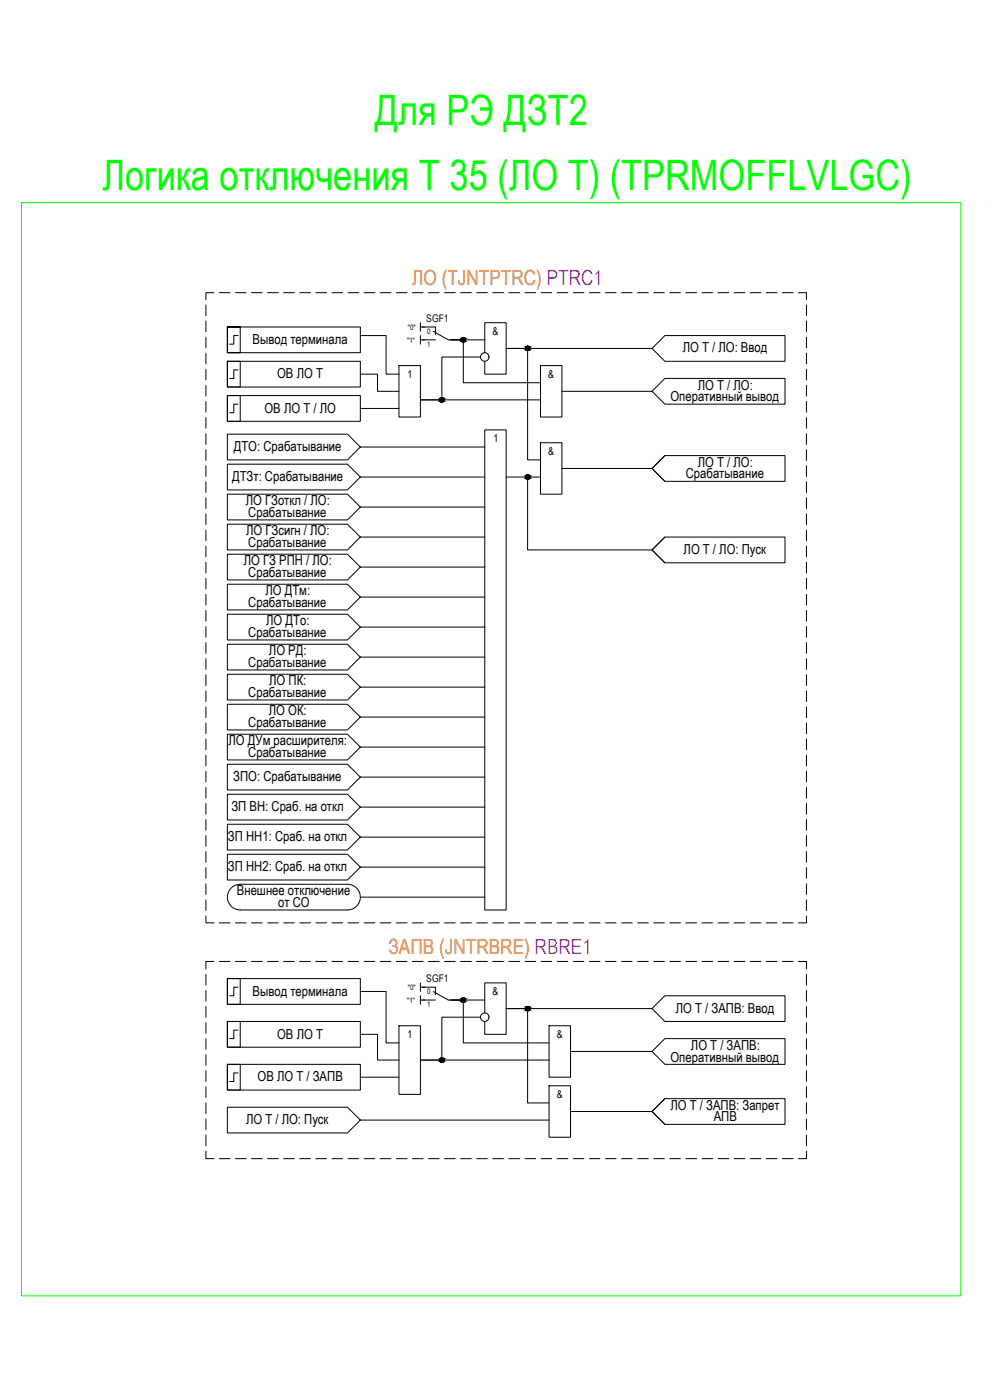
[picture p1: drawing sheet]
<svg xmlns="http://www.w3.org/2000/svg" width="841mm" height="1189mm" viewBox="0 0 841 1189" stroke-linecap="round" stroke-linejoin="round" font-family="sans-serif">
<!-- layer: 0 -->
<g fill="none" stroke="#000" stroke-width=".85">
<path d="M175 259v9M182 249h-7v5M186 249h9M200 249h9M213 249h10M227 249h9M241 249h9M254 249h9M268 249h9M282 249h9M295 249h9M309 249h9"/>
<path d="M323 249h9M336 249h9M350 249h9M364 249h9M377 249h9M391 249h9M405 249h9M418 249h9M432 249h9M446 249h9M459 249h9M473 249h9"/>
<path d="M486 249h10M500 249h9M514 249h9M527 249h10M541 249h9M555 249h9M568 249h9M582 249h9M596 249h9M609 249h9M623 249h9M637 249h9"/>
<path d="M650 249h9M664 249h9M678 249h6v5M684 259v9M175 273v9M193 278v22h11v-22h-11h113v22h-113zM357 274v7M357 278h3M684 273v9M175 286v9M175 300v9M202 285h-4v7h-3"/>
<path d="M306 285h22v33h11M357 285v7M357 289h3M411 289h-29h11v36h66M411 300v-26h19v44h-19v-11M553 296l11-11h102v22h-102zM553 296h-123h18v95h11M684 286v9M684 300v9M175 314v9M193 307h113v22h-113zM193 307h11v22h-11z"/>
<path d="M202 314h-4v7h-3M306 318h14v14h19M339 310h18v44h-18zM408 303h-33v37h-18h102M459 310h18v44h-18zM684 314v9M175 327v9M193 336h11v22h-11zM193 336h113v22h-113zM477 332h76M553 332l11-11h102v22h-102zM684 327v9"/>
<path d="M175 341v9M175 355v9M202 343h-4v7h-3M306 347h33M684 341v9M684 355v9M175 368v9M193 369h102l11 11-11 11h-102zM306 380h105M411 365h19v408h-19zM459 376h18v44h-18zM684 368v9"/>
<path d="M175 382v9M175 396v9M193 394h102l11 11-11 11h-102zM477 398h76M564 387l-11 11 11 11M564 387h102v22h-102l-11-11zM684 382v9M684 396v9M175 409v9M193 420h102l11 11-11 11h-102zM306 405h105M430 405h29"/>
<path d="M448 405v62h105M684 409v9M175 423v9M175 436v10M306 431h105M684 423v9M684 436v10M175 450v9M193 445h102l11 11-11 11h-102zM306 456h105M564 456l-11 11 11 11M684 450v9"/>
<path d="M175 464v9M175 477v10M193 471h102l11 11-11 10h-102zM553 467l11-11h102v22h-102zM684 464v9M684 477v10M175 491v9M193 496h102l11 11-11 11h-102zM306 482h105M684 491v9M175 505v9M175 518v9"/>
<path d="M306 507h105M684 505v9M684 518v9M175 532v9M193 522h102l11 11-11 10h-102zM306 533h105M684 532v9M175 546v9M175 559v9M193 547h102l11 11-11 11h-102zM306 558h105M684 546v9"/>
<path d="M684 559v9M175 573v9M193 573h102l11 10-11 11h-102zM684 573v9M175 587v9M193 598h102l11 11-11 11h-102zM306 583h105M684 587v9M175 600v9M175 614v9M306 609h105M684 600v9"/>
<path d="M684 614v9M175 628v9M193 623h102l11 11-11 11h-102zM306 634h105M684 628v9M175 641v9M175 655v9M193 649h102l11 11-11 11h-102zM306 660h105M684 641v9M684 655v9M175 669v9"/>
<path d="M193 674h102l11 11-11 11h-102zM684 669v9M175 682v9M175 696v9M193 700h102l11 11-11 11h-102zM306 685h105M684 682v9M684 696v9M175 710v9M306 711h105M684 710v9M175 723v9"/>
<path d="M175 737v9M193 725h102l11 11-11 11h-102zM306 736h105M684 723v9M684 737v9M175 750v10M196 754l4-2 4-1h91a11 11 0 0 1 11 11 11 11 0 0 1-11 11h-91a11 11 0 0 1-10-7 11 11 0 0 1 2-12zM684 750v10M175 778v6h7M175 764v9M306 762h105M684 778v6h-6"/>
<path d="M684 764v9M186 784h9M200 784h9M213 784h10M227 784h9M241 784h9M254 784h9M268 784h9M282 784h9M295 784h9M309 784h9M323 784h9"/>
<path d="M336 784h9M350 784h9M364 784h9M377 784h9M391 784h9M405 784h9M418 784h9M432 784h9M446 784h9M459 784h9M473 784h9M486 784h10"/>
<path d="M500 784h9M514 784h9M527 784h10M541 784h9M555 784h9M568 784h9M582 784h9M596 784h9M609 784h9M623 784h9M637 784h9M650 784h9"/>
<path d="M664 784h9M182 816h-7v7M186 816h9M200 816h9M213 816h10M227 816h9M241 816h9M254 816h9M268 816h9M282 816h9M295 816h9M309 816h9"/>
<path d="M323 816h9M336 816h9M350 816h9M364 816h9M377 816h9M391 816h9M405 816h9M418 816h9M432 816h9M446 816h9M459 816h9M473 816h9"/>
<path d="M486 816h10M500 816h9M514 816h9M527 816h10M541 816h9M555 816h9M568 816h9M582 816h9M596 816h9M609 816h9M623 816h9M637 816h9"/>
<path d="M650 816h9M664 816h9M678 816h6v7M175 827v9M193 831h11v22h-11zM193 831h113v22h-113zM202 838h-4v8h-3M357 835v7M357 838h3M684 827v9M175 841v9M175 855v9"/>
<path d="M306 842h22v44h11M357 846v7M357 849h3M411 849h-29h11v37h73M553 857h-123h18v80h18M564 846h102v21h-102l-11-10zM684 841v9M684 855v9M175 868v9M193 867h11v22h-11zM193 867h113v22h-113zM202 875h-4v7h-3"/>
<path d="M306 878h14v22h19M339 871h18v58h-18zM408 864h-33v36h-18h109M411 860v-25h19v43h-19v-11M466 871h18v44h-18zM684 868v9M175 882v9M175 896v9M484 893h69M553 893l11-11h102v22h-102zM684 882v9M684 896v9"/>
<path d="M175 909v9M193 904h11v22h-11zM193 904h113v22h-113zM202 911h-4v7h-3M306 915h33M684 909v9M175 923v9M175 937v9M466 922h18v44h-18zM564 933l-11 11 11 11M684 923v9M684 937v9"/>
<path d="M175 950v9M193 940h102l11 11-11 11h-102zM306 951h160M484 944h69M553 944l11-11h102v22h-102zM684 950v9M175 978v6h7M175 964v9M684 978v6h-6M684 964v9M186 984h9M200 984h9"/>
<path d="M213 984h10M227 984h9M241 984h9M254 984h9M268 984h9M282 984h9M295 984h9M309 984h9M323 984h9M336 984h9M350 984h9M364 984h9"/>
<path d="M377 984h9M391 984h9M405 984h9M418 984h9M432 984h9M446 984h9M459 984h9M473 984h9M486 984h10M500 984h9M514 984h9M527 984h10"/>
<path d="M541 984h9M555 984h9M568 984h9M582 984h9M596 984h9M609 984h9M623 984h9M637 984h9M650 984h9M664 984h9"/>
<circle cx="393" cy="289" r="1.8"/>
<circle cx="448" cy="296" r="1.8"/>
<circle cx="411" cy="303" r="4"/>
<circle cx="375" cy="340" r="1.8"/>
<circle cx="448" cy="405" r="1.8"/>
<circle cx="393" cy="849" r="1.8"/>
<circle cx="448" cy="856" r="1.8"/>
<circle cx="411" cy="864" r="4"/>
<circle cx="375" cy="900" r="1.8"/>
</g>
<path d="M18 172h797v928h-797z" fill="none" stroke="#0f0" stroke-width=".85"/>
<path d="M359 278h11v6M368 281l12 8h11M369 289h-10M359 838h11v7M359 849h10M368 842l12 7h11" fill="none" stroke="#000" stroke-width=".85"/>
<!-- layer: 0 -->
<g fill="#000" stroke="#000" stroke-width=".85">
<path d="M393 290h1zM447 298h1zM447 294h1zM447 407h1zM447 403h1zM393 851h1zM447 858h1zM447 855h1z"/>
<path d="M393 287h1zM393 287h1z"/>
<path d="M393 287h1zM393 287h1z"/>
<path d="M393 287h1zM392 287h2z"/>
<path d="M393 290h1zM393 290h1z"/>
<path d="M392 287h2zM392 287h2z"/>
<path d="M392 290h2zM392 290h2z"/>
<path d="M392 287h2zM392 287h2z"/>
<path d="M392 290h2zM392 290h2z"/>
<path d="M392 287h2zM392 287h2z"/>
<path d="M392 290h2zM392 290h2z"/>
<path d="M392 287h3zM392 287h3z"/>
<path d="M392 290h2zM392 290h2z"/>
<path d="M392 287h3zM392 287h3z"/>
<path d="M392 290h3zM392 290h2z"/>
<path d="M392 287l3 1zM392 287l3 1z"/>
<path d="M392 290h3zM392 290h3z"/>
<path d="M392 288h3zM392 288h3z"/>
<path d="M392 290h3zM392 290h3z"/>
<path d="M392 288h3zM392 288h3z"/>
<path d="M392 289h3zM392 289l3 1z"/>
<path d="M391 288h4zM391 288h4z"/>
<path d="M391 289h4zM391 289h4z"/>
<path d="M391 288h4zM391 288h4z"/>
<path d="M391 289h4zM391 289h4z"/>
<path d="M391 288h4zM391 288h4z"/>
<path d="M391 288l4 1zM391 288l4 1z"/>
<path d="M391 289h4zM391 289h4z"/>
<path d="M391 289h4zM391 289h4z"/>
<path d="M391 289h4zM391 289h4z"/>
<path d="M447 294h1zM447 294h1z"/>
<path d="M447 294h2zM447 294h2z"/>
<path d="M447 298h1zM447 298h1z"/>
<path d="M447 294h2zM447 294h2z"/>
<path d="M447 298h2zM447 298h1z"/>
<path d="M447 294h2zM447 294h2z"/>
<path d="M447 297h2zM447 297l2 1z"/>
<path d="M447 294h2zM447 294h2z"/>
<path d="M447 297h2zM447 297h2z"/>
<path d="M447 294l2 1zM447 294l2 1z"/>
<path d="M447 297h2zM447 297h2z"/>
<path d="M446 295h3zM446 295h3z"/>
<path d="M446 297h3zM446 297h3z"/>
<path d="M446 295h3zM446 295h3z"/>
<path d="M446 297h3zM446 297h3z"/>
<path d="M446 295h3zM446 295h3z"/>
<path d="M446 297h3zM446 297h3z"/>
<path d="M446 295h3zM446 295h3z"/>
<path d="M446 297h3zM446 297h3z"/>
<path d="M446 295h4zM446 295h4z"/>
<path d="M446 297h3zM446 297h3z"/>
<path d="M446 295l4 1zM446 295l4 1z"/>
<path d="M446 296h4zM446 296l3 1z"/>
<path d="M446 296h4zM446 296h4z"/>
<path d="M446 296h4zM446 296h4z"/>
<path d="M446 296h4zM446 296h4z"/>
<path d="M446 296h4zM446 296h4z"/>
<path d="M446 296h4zM446 296h4z"/>
<path d="M375 338h1zM374 338h2z"/>
<path d="M374 338h2zM374 338h2z"/>
<path d="M374 338h2zM374 338h2z"/>
<path d="M374 338h2zM374 338h2z"/>
<path d="M374 338h2zM374 338h2z"/>
<path d="M374 338h2zM374 338h2z"/>
<path d="M374 338h2zM374 338h2z"/>
<path d="M374 338l3 1zM374 338l3 1z"/>
<path d="M373 339h4zM373 339h4z"/>
<path d="M373 339h4zM373 339h4z"/>
<path d="M373 339h4zM373 339h4z"/>
<path d="M373 339h4zM373 339h4z"/>
<path d="M373 339h4zM373 339h4z"/>
<path d="M373 339l4 1zM373 339l4 1z"/>
<path d="M373 340h4zM373 340h4z"/>
<path d="M373 340h4zM373 340h4z"/>
<path d="M373 340h4zM373 340h4z"/>
<path d="M374 341h2zM374 341h1z"/>
<path d="M374 341h2zM374 341h2z"/>
<path d="M374 341h2zM374 341h2z"/>
<path d="M374 341h2zM374 341h2z"/>
<path d="M374 341h2zM374 341h2z"/>
<path d="M374 341h2zM374 341h2z"/>
<path d="M374 341h2zM374 341h2z"/>
<path d="M373 341h4zM373 341h3z"/>
<path d="M373 340h4zM373 340l4 1z"/>
<path d="M373 340h4zM373 340h4z"/>
<path d="M373 340h4zM373 340h4z"/>
<path d="M447 403h1zM447 403h1z"/>
<path d="M447 403h2zM447 403h2z"/>
<path d="M447 407h1zM447 407h1z"/>
<path d="M447 403h2zM447 403h2z"/>
<path d="M447 407h2zM447 407h1z"/>
<path d="M447 403l2 1zM447 404h2z"/>
<path d="M447 407h2zM447 407h2z"/>
<path d="M447 404h2zM447 404h2z"/>
<path d="M447 407h2zM447 407h2z"/>
<path d="M447 404h2zM447 404h2z"/>
<path d="M447 406h2zM447 406l2 1z"/>
<path d="M446 404h3zM446 404h3z"/>
<path d="M446 406h3zM446 406h3z"/>
<path d="M446 404h3zM446 404h3z"/>
<path d="M446 406h3zM446 406h3z"/>
<path d="M446 404h3zM446 404h3z"/>
<path d="M446 406h3zM446 406h3z"/>
<path d="M446 404h3zM446 404h3z"/>
<path d="M446 406h3zM446 406h3z"/>
<path d="M446 404l4 1zM446 404l4 1z"/>
<path d="M446 406h3zM446 406h3z"/>
<path d="M446 405h4zM446 405h4z"/>
<path d="M446 406h4zM446 406h3z"/>
<path d="M446 405h4zM446 405h4z"/>
<path d="M446 405h4zM446 405h4z"/>
<path d="M446 405h4zM446 405h4z"/>
<path d="M446 405h4zM446 405h4z"/>
<path d="M446 405h4zM446 405l4 1z"/>
<path d="M393 847h1zM393 847h1z"/>
<path d="M393 847l1 1zM393 848h1z"/>
<path d="M393 848h1zM392 848h2z"/>
<path d="M393 851h1zM393 851h1z"/>
<path d="M392 848h2zM392 848h2z"/>
<path d="M392 851h2zM392 851h2z"/>
<path d="M392 848h2zM392 848h2z"/>
<path d="M392 851h2zM392 851h2z"/>
<path d="M392 848h2zM392 848h2z"/>
<path d="M392 851h2zM392 851h2z"/>
<path d="M392 848h3zM392 848h3z"/>
<path d="M392 851h2zM392 851h2z"/>
<path d="M392 848h3zM392 848h3z"/>
<path d="M392 850h3zM392 850l2 1z"/>
<path d="M392 848h3zM392 848h3z"/>
<path d="M392 850h3zM392 850h3z"/>
<path d="M392 848h3zM392 848h3z"/>
<path d="M392 850h3zM392 850h3z"/>
<path d="M392 848l3 1zM392 848l3 1z"/>
<path d="M392 850h3zM392 850h3z"/>
<path d="M391 849h4zM391 849h4z"/>
<path d="M391 850h4zM391 850h4z"/>
<path d="M391 849h4zM391 849h4z"/>
<path d="M391 850h4zM391 850h4z"/>
<path d="M391 849h4zM391 849h4z"/>
<path d="M391 849h4zM391 849h4z"/>
<path d="M391 849l4 1zM391 849l4 1z"/>
<path d="M391 850h4zM391 850h4z"/>
<path d="M391 849h4zM391 849h4z"/>
<path d="M447 855h1zM447 855h1z"/>
<path d="M447 855h2zM447 855h2z"/>
<path d="M447 858h1zM447 858h1z"/>
<path d="M447 855h2zM447 855h2z"/>
<path d="M447 858h2zM447 858h1z"/>
<path d="M447 855h2zM447 855h2z"/>
<path d="M447 858h2zM447 858h2z"/>
<path d="M447 855h2zM447 855h2z"/>
<path d="M447 858h2zM447 858h2z"/>
<path d="M447 855h2zM447 855h2z"/>
<path d="M447 858h2zM447 858h2z"/>
<path d="M446 855h3zM446 855h3z"/>
<path d="M446 858h3zM446 858h3z"/>
<path d="M446 855l3 1zM446 855l3 1z"/>
<path d="M446 858h3zM446 858h3z"/>
<path d="M446 856h3zM446 856h3z"/>
<path d="M446 858h3zM446 858h3z"/>
<path d="M446 856h3zM446 856h3z"/>
<path d="M446 857h3zM446 857l3 1z"/>
<path d="M446 856h4zM446 856h4z"/>
<path d="M446 857h3zM446 857h3z"/>
<path d="M446 856h4zM446 856h4z"/>
<path d="M446 857h4zM446 857h3z"/>
<path d="M446 856h4zM446 856h4z"/>
<path d="M446 856l4 1zM446 856l4 1z"/>
<path d="M446 857h4zM446 857h4z"/>
<path d="M446 857h4zM446 857h4z"/>
<path d="M446 857h4zM446 857h4z"/>
<path d="M375 898h1zM374 898h2z"/>
<path d="M374 898l2 1zM374 899h2z"/>
<path d="M374 899h2zM374 899h2z"/>
<path d="M374 899h2zM374 899h2z"/>
<path d="M374 899h2zM374 899h2z"/>
<path d="M374 899h2zM374 899h2z"/>
<path d="M374 899h2zM374 899h2z"/>
<path d="M374 899h3zM374 899h3z"/>
<path d="M373 899h4zM373 899h4z"/>
<path d="M373 899l4 1zM373 899l4 1z"/>
<path d="M373 900h4zM373 900h4z"/>
<path d="M373 900h4zM373 900h4z"/>
<path d="M373 900h4zM373 900h4z"/>
<path d="M374 902h2zM374 902h1z"/>
<path d="M374 902h2zM374 902h2z"/>
<path d="M374 902h2zM374 902h2z"/>
<path d="M374 902h2zM374 902h2z"/>
<path d="M374 902h2zM374 902h2z"/>
<path d="M374 901h2zM374 901l2 1z"/>
<path d="M374 901h2zM374 901h2z"/>
<path d="M373 901h4zM373 901h3z"/>
<path d="M373 901h4zM373 901h4z"/>
<path d="M373 901h4zM373 901h4z"/>
<path d="M373 901h4zM373 901h4z"/>
<path d="M373 900h4zM373 900h4z"/>
<path d="M373 900l4 1zM373 900l4 1z"/>
<path d="M373 901h4zM373 901h4z"/>
<path d="M373 900h4zM373 900h4z"/>
</g>
<g font-size="35.6" fill="#0f0">
<text x="318" y="106">Для РЭ ДЗТ2</text>
<text x="87" y="161">Логика отключения Т 35 (ЛО Т) (TPRMOFFLVLGC)</text>
</g>
<g font-size="17.8" fill="#ff7f00">
<text x="350" y="242">ЛО (TJNTPTRC) PTRC1</text>
<text x="330" y="810">ЗАПВ (JNTRBRE) RBRE1</text>
</g>
<g font-size="11.7">
<text x="214" y="292">Вывод терминала</text>
<text x="579" y="299">ЛО Т / ЛО: Ввод</text>
<text x="235" y="321">ОВ ЛО Т</text>
<text x="592" y="331">ЛО Т / ЛО:</text>
<text x="569" y="341">Оперативный вывод</text>
<text x="224" y="350">ОВ ЛО Т / ЛО</text>
<text x="198" y="383">ДТО: Срабатывание</text>
<text x="592" y="396">ЛО Т / ЛО:</text>
<text x="582" y="406">Срабатывание</text>
<text x="197" y="409">ДТЗт: Срабатывание</text>
<text x="209" y="429">ЛО ГЗоткл / ЛО:</text>
<text x="211" y="439">Срабатывание</text>
<text x="209" y="455">ЛО ГЗсигн / ЛО:</text>
<text x="211" y="465">Срабатывание</text>
<text x="580" y="471">ЛО Т / ЛО: Пуск</text>
<text x="207" y="480">ЛО ГЗ РПН / ЛО:</text>
<text x="211" y="490">Срабатывание</text>
<text x="225" y="506">ЛО ДТм:</text>
<text x="211" y="516">Срабатывание</text>
<text x="226" y="531">ЛО ДТо:</text>
<text x="211" y="541">Срабатывание</text>
<text x="228" y="557">ЛО РД:</text>
<text x="211" y="567">Срабатывание</text>
<text x="228" y="582">ЛО ПК:</text>
<text x="211" y="592">Срабатывание</text>
<text x="228" y="608">ЛО ОК:</text>
<text x="211" y="617">Срабатывание</text>
<text x="194" y="633">ЛО ДУм расширителя:</text>
<text x="211" y="643">Срабатывание</text>
<text x="198" y="664">ЗПО: Срабатывание</text>
<text x="196" y="689">ЗП ВН: Сраб. на откл</text>
<text x="193" y="714">ЗП НН1: Сраб. на откл</text>
<text x="193" y="740">ЗП НН2: Сраб. на откл</text>
<text x="201" y="760">Внешнее отключение</text>
<text x="236" y="770">от СО</text>
<text x="214" y="845">Вывод терминала</text>
<text x="574" y="860">ЛО Т / ЗАПВ: Ввод</text>
<text x="235" y="882">ОВ ЛО Т</text>
<text x="586" y="892">ЛО Т / ЗАПВ:</text>
<text x="569" y="901">Оперативный вывод</text>
<text x="219" y="918">ОВ ЛО Т / ЗАПВ</text>
<text x="569" y="943">ЛО Т / ЗАПВ: Запрет</text>
<text x="606" y="952">АПВ</text>
<text x="209" y="955">ЛО Т / ЛО: Пуск</text>
</g>
<g font-size="9.2">
<text x="418" y="285">&amp;</text>
<text x="346" y="321">1</text>
<text x="465" y="321">&amp;</text>
<text x="419" y="376">1</text>
<text x="465" y="386">&amp;</text>
<text x="418" y="845">&amp;</text>
<text x="346" y="882">1</text>
<text x="473" y="882">&amp;</text>
<text x="473" y="933">&amp;</text>
</g>
<g font-size="8.9">
<text x="362" y="274">SGF1</text>
<text x="362" y="834">SGF1</text>
</g>
<g font-size="6.4">
<text x="346" y="280">&quot;0&quot;</text>
<text x="363" y="284">0</text>
<text x="346" y="291">&quot;1&quot;</text>
<text x="363" y="294">1</text>
<text x="346" y="841">&quot;0&quot;</text>
<text x="363" y="844">0</text>
<text x="346" y="852">&quot;1&quot;</text>
<text x="363" y="855">1</text>
</g>
</svg>
